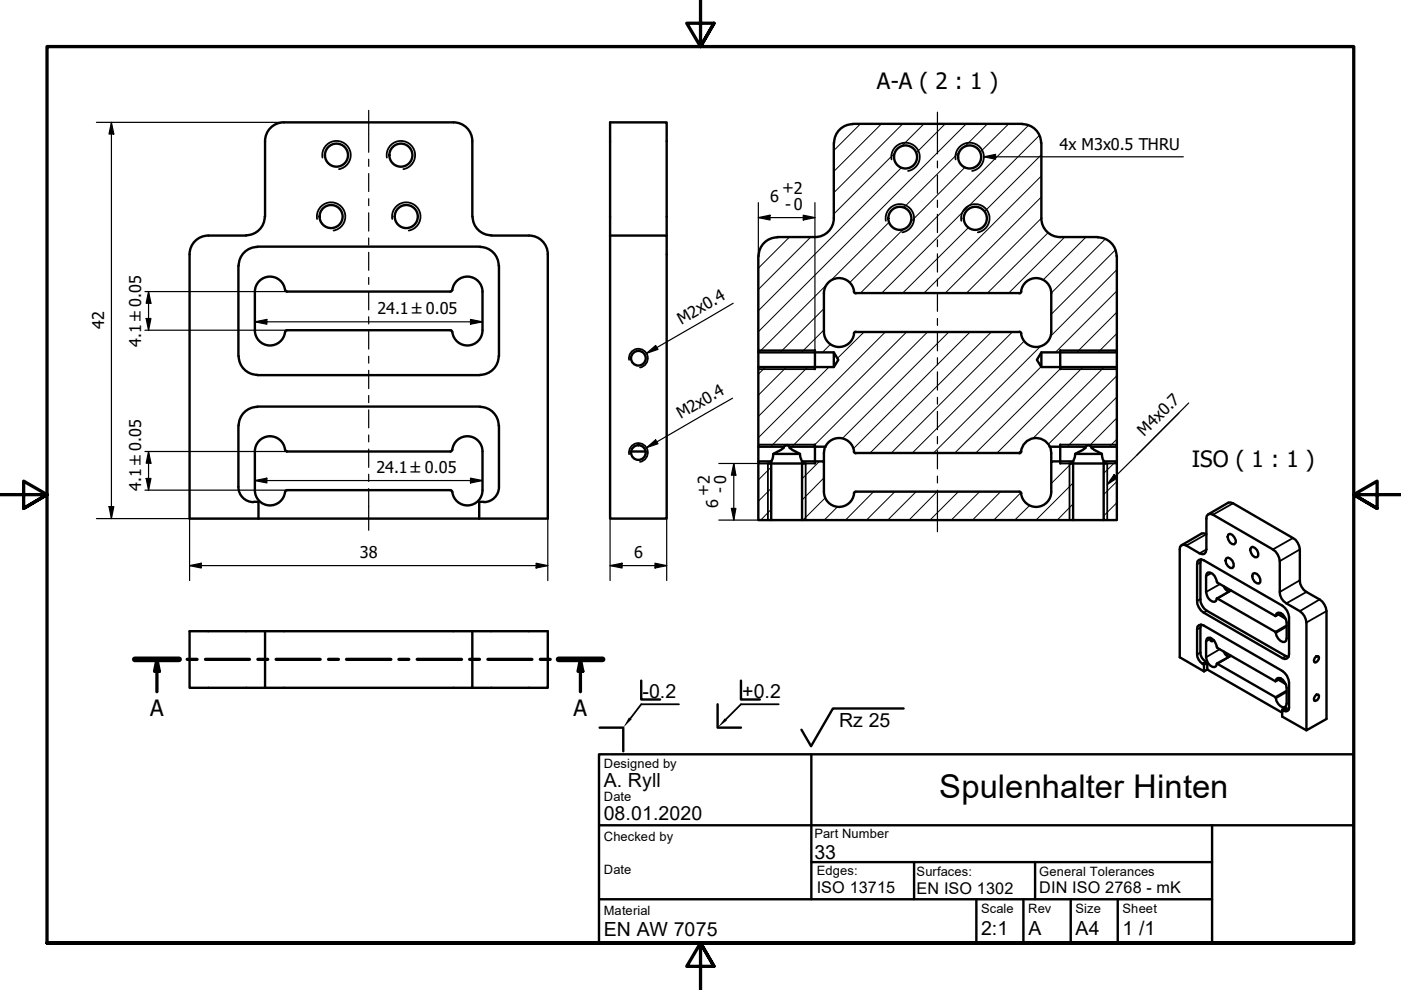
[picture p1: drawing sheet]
<svg xmlns="http://www.w3.org/2000/svg" width="297mm" height="210mm" viewBox="0 0 297 210" stroke-linecap="round" stroke-linejoin="round" font-family="sans-serif">
<!-- layer: Schraffur (ISO) -->
<g fill="none" stroke="#000" stroke-width=".21">
<path d="M182.4 26.3l-5.6 5.6M186.9 26.3l-10.1 10.1M189.7 32.5l-12.9 12.9M191.1 35.5l-30.3 30.4M191.4 26.3l-14.6 14.6M195.9 26.3l-4.7 4.7M200.4 26.3l-6.2 6.1M203.3 32.3l-11.7 11.7M204.6 35.5l-11.5 11.5M204.9 26.3l-44.1 44M209.4 26.3l-4.9 4.8M213.9 26.3l-6.1 6"/>
<path d="M218.1 26.5l-35.7 35.6M220.4 28.7l-33.5 33.4M220.8 37.3l-24.9 24.8M220.8 32.8l-12 12M167.4 50.3l-6.6 6.6M171.9 50.3l-11.1 11.1M188.5 47.1l-12.5 12.5M191.6 48.5l-11.5 11.4M205.4 48.2l-14 13.9M220.8 46.3l-15.9 15.8M220.8 41.8l-20.4 20.3M222.2 49.3l-12.8 12.8"/>
<path d="M225.7 50.3l-11.8 11.8M230.3 50.3l-9.1 9M234.4 50.6l-11.5 11.5M236.5 52.9l-13.6 13.7M236.8 57.2l-14 14.1M162.3 77.8l-1.5 1.5M166.8 77.8l-6 6M171.3 77.8l-10.5 10.5M174.7 69.9l-4.8 4.8M174.7 65.4l-9.3 9.3M175.3 60.3l-14.4 14.4M175.8 77.8l-15 15"/>
<path d="M176.1 73l-1.7 1.7M183.2 70.4l-5.7 5.6M187.7 70.4l-24.3 24.3M192.2 70.4l-24.3 24.3M196.7 70.4l-24.4 24.3M201.2 70.4l-22.6 22.6M205.7 70.4l-24.8 24.8M210.2 70.4l-25.7 25.6M214.6 70.4l-25.6 25.6M217.2 72.3l-23.8 23.7M220.6 73.4l-22.7 22.6M220.7 77.8l-18.3 18.2"/>
<path d="M225.2 77.8l-18.3 18.2M229.6 77.8l-18.2 18.2M234.1 77.8l-15.2 15.2M236.8 79.7l-14.6 14.5M236.8 70.7l-4 4M236.8 66.2l-8.5 8.5M236.8 61.7l-13 13M163.5 99l-2.7 2.8M173.7 97.8l-3.6 3.7M216.6 95.3l-.7 .7M223.1 97.8l-.2 .3M227.5 97.9l-4.6 4.6"/>
<path d="M236.6 97.8l-2.6 2.6M236.8 93.1l-1.6 1.6M236.8 88.6l-5.8 5.9M236.8 84.2l-10.5 10.5M163.5 103.5l-2.7 2.8M163.5 108l-2.2 2.3M174.7 101.3l-4.6 4.7M175 105.5l-4.8 4.8M177.6 107.4l-2.8 2.9M185.2 104.2l-5.9 6.1M189.7 104.2l-6 6.1M194.2 104.2l-6 6.1"/>
<path d="M198.7 104.2l-6 6.1M203.2 104.2l-6 6.1M207.7 104.2l-6 6.1M212.2 104.2l-6 6.1M216.4 104.5l-5.7 5.8M218.3 107.2l-3.2 3.1M227.5 102.4l-7.9 7.9M227.5 106.8l-3.3 3.5M236.8 106.6l-2.8 2.8M236.8 102.1l-2.8 2.8"/>
</g>
<!-- layer: Sichtbar (ISO) -->
<g fill="none" stroke="#000" stroke-width=".51">
<path d="M56.2 29.9v16M60.2 25.9a4 4 0 0 0-4 4M60.2 25.9h36a4 4 0 0 1 3.9 4M100.1 29.9v16M176.8 30.3v16a4 4 0 0 1-4 4h-8M180.8 26.3h36M180.8 26.3a4 4 0 0 0-4 4M216.8 26.3a4 4 0 0 1 3.9 4M220.8 30.3v16a4 4 0 0 0 4 4M40.2 53.9v56.1h75.9v-56.1M44.2 49.9a4 4 0 0 0-4 4M44.2 49.9h8"/>
<path d="M50.5 56.3v19.2M54.5 52.3h47.3M54.6 52.4a4 4 0 0 0-4 3.9M56.1 45.9a4 4 0 0 1-3.9 4M100.2 45.9a4 4 0 0 0 4 4M101.8 52.4a4 4 0 0 1 3.9 3.9M104.1 49.9h8.1a4 4 0 0 1 3.9 4M105.8 56.3v19.2M129.3 49.9h12.1v60.1h-12.1v-84.1h12.1v24M160.8 54.3v20.4h16l.9 1.6-.9 1.5h-16v16.9h5.4l.6-.4 .6 .4h7.6M164.8 50.3a4 4 0 0 0-4 4M224.8 50.3h8"/>
<path d="M232.8 50.3a4 4 0 0 1 3.9 4M236.8 54.3v20.4h-16l-1 1.6 1 1.5h16v16.9h-5.4l-.6-.4-.7 .4h-7.5M50.6 75.5a4 4 0 0 0 4 4M54 61.8v8.2a3.2 3.2 0 0 0 3.1 3.2 3.2 3.2 0 0 0 3.3-2.8M54.5 79.5h47.3M60.4 61.5a3.2 3.2 0 0 0-3.3-2.8 3.2 3.2 0 0 0-3.1 3.2M60.5 61.5l.4 .3h34.6M95.5 70h-34.6l-.4 .4M95.9 61.5l-.4 .3M95.9 61.5a3.2 3.2 0 0 1 3.4-2.8 3.2 3.2 0 0 1 3 3.2M102.3 61.8v8.2a3.2 3.2 0 0 1-3.2 3.3 3.2 3.2 0 0 1-3.3-3.1l-.3-.2M105.7 75.5a4 4 0 0 1-3.9 4"/>
<path d="M160.8 74.7v3.1M172.8 74.3v4M174.7 62.1v8.3M176.8 74.7v3.1M181 61.8l.5 .4M181.1 61.8a3.2 3.2 0 0 0-3.4-2.8 3.2 3.2 0 0 0-3 3.2M181.5 70.3l-.4 .2a3.2 3.2 0 0 1-3.3 3.1 3.2 3.2 0 0 1-3.1-3.2M181.5 62.1h34.6M181.5 70.4h34.6M216.1 70.3l.4 .4M216.5 61.8a3.2 3.2 0 0 1 3.4-2.8 3.2 3.2 0 0 1 3 3.2M216.5 61.8l-.4 .4"/>
<path d="M220.8 74.7v3.1M222.9 70.4a3.2 3.2 0 0 1-3 3.2 3.2 3.2 0 0 1-3.4-2.9M222.9 62.1v8.3M224.8 74.3v4M236.8 74.7v3.1M50.5 90.2v13M54 95.7v8.3a3.2 3.2 0 0 0 3.1 3.2 3.2 3.2 0 0 0 3.3-2.9M54.5 86.2h47.3M54.6 86.3a4 4 0 0 0-4 3.9M60.4 95.3a3.2 3.2 0 0 0-3.3-2.8 3.2 3.2 0 0 0-3.1 3.2M60.5 95.4l.4 .3h34.6M101.8 86.3a4 4 0 0 1 3.9 3.9"/>
<path d="M102.3 95.7a3.2 3.2 0 0 0-3.2-3.2 3.2 3.2 0 0 0-3.3 3.1l-.3 .1M102.3 95.7v8.3a3.2 3.2 0 0 1-3.2 3.2 3.2 3.2 0 0 1-3.3-3.1l-.3-.2M105.8 90.2v13M133.8 95.7h3.1M160.8 97.8h2.7v12.5h-2.7zM160.8 94.7v3.1M162.8 98.3h8M164 96.2h5.6M166.2 94.7v.3l-.7 .4-1.5 .8-.2 1.2-.3 .4M167.4 94.7v.3l2.2 1.2 .1 .7 .4 .9M172.8 94.3v4M175 94.7a3.2 3.2 0 0 1 3.5-1.8 3.2 3.2 0 0 1 2.6 3l.4 .2"/>
<path d="M175 94.7l-.1 .1a7.1 7.1 0 0 0-.2 3M181.5 96h34.6M216.5 95.7l-.4 .4M222.6 94.7v.1a7.1 7.1 0 0 1 .3 3M222.6 94.7a3.2 3.2 0 0 0-3.4-1.8 3.2 3.2 0 0 0-2.7 2.8M224.8 94.3v4M226.8 98.3h8M228 96.2l-.1 .7-.4 .9M228 96.2h5.6M230.1 94.7l.1 .3-2.2 1.2M231.4 94.7v.3l.6 .4 1.6 .8M233.6 96.2l.4 1.6"/>
<path d="M234 97.8h2.8v12.5h-2.8zM236.8 94.7v3.1M50.5 103.3a3.2 3.2 0 0 0 3.3 3.2M53.8 106.4h1v3.6M95.5 103.9h-34.6l-.4 .4M102.6 106.4h-1v3.6M105.8 103.3a3.2 3.2 0 0 1-3.2 3.2M163.5 110.3h6.6M181.5 104.2l-.4 .2a3.2 3.2 0 0 1-3.3 3.1 3.2 3.2 0 0 1-3.1-3.2v-6.5h-4.6v12.5h57.4v-12.5h-4.6v6.4a3.2 3.2 0 0 1-3 3.3 3.2 3.2 0 0 1-3.4-2.9M181.5 104.2h34.6l.4 .4M227.5 110.3h6.5M254.2 118.7l.4-.1 .6 .2 16.7 9.6a3.2 3.2 0 0 1 1.4 2.4v7.9l-.1 .6-.3 .3-.5 .1-17.2-9.8a3 3 0 0 1-1.4-2.5v-7.8l.1-.6z"/>
<path d="M254.6 118.6l-.1 .6v7.8a3 3 0 0 0 1.4 2.5l16.7 9.6 .6 .2M255.8 113.3l-.6-.2h-.4l-4.3 2.5M256.2 109.1l4.2-2.5 .5-.1 .5 .2 12.7 7.4a3.1 3.1 0 0 1 1.5 2.4v6.5a3 3 0 0 0 1.4 2.5l2.8 1.6a3.3 3.3 0 0 1 1.4 2.5v22.8l-4.2 2.4v-22.8a3.2 3.2 0 0 0-1.4-2.4l-2.9-1.7a2.81 2.81 0 0 1-1.4-2.4v-6.5a3.3 3.3 0 0 0-1.4-2.5l-12.7-7.4-.6-.2-.4 .2-.4 .3v7.1l-.1 .6-.4 .3-.4 .1-.6-.2-2.8-1.6-.5-.2-.5 .1-.3 .3-.1 23.5 5.2 2.9M260 118.4l.3-.2a1.69 1.69 0 0 1 1.3 1.9l-.3 .3a1.48 1.48 0 0 1-1.3-2zM260.4 113.3l.4-.1a1.86 1.86 0 0 1 1.2 1.8l-.3 .4a1.51 1.51 0 0 1-1.3-2.1zM265.2 116.1l.4-.2a1.69 1.69 0 0 1 1.2 1.9l-.3 .3a1.42 1.42 0 0 1-1.3-2zM56.2 133.8v12h-16v-12h75.9v12h-16M100.1 133.8v12h-43.9M254.6 132.4l-.1 .7v5.2a2.4 2.4 0 0 0 1.5 2.2v1.5l15.8 9.1M255.8 135.5l.3-.3a2.06 2.06 0 0 1 1.9 2.1l12.4 7.1 .2-.5a1.18 1.18 0 0 1 1.8 .7l.4 1.2v3.4l-.1 .4-.3 .4a2.33 2.33 0 0 1-2-2.2l-12.4-7.1-.2 .6a1.2 1.2 0 0 1-1.7-.7l-.4-1.2v-3.4zM255.8 121.6l.3-.2a2.06 2.06 0 0 1 1.9 2l12.4 7.3 .2-.6a1.18 1.18 0 0 1 1.8 .7l.4 1.2v3.4l-.1 .5-.3 .2a2.33 2.33 0 0 1-2-2.1l-12.4-7.2-.2 .6a1.2 1.2 0 0 1-1.7-.7l-.4-1.2v-3.4zM256.7 135.2v.7l.3 .1 .4-.3"/>
<path d="M259.5 138.1l.2 .6 .8 .6M259.5 124.3l.2 .5 .8 .6M261 139l-3 1.7M261 125.2l-3 1.7M265.6 121.6a1.22 1.22 0 0 1 1.6 1.2v.6l-.2 .3a1.5 1.5 0 0 1-1.4-2.1zM271.1 130.3l1.4 .9M271.6 130l-1.2 .6M279.1 139.2l.4-.1 .2 .3-.1 .4-.7 .7-.3-.1v-.4zM255.3 142.3v-1.4a2.66 2.66 0 0 1-1.5-2.1l.1-5.9 .3-.3 .4-.2 .6 .2 16.7 9.7a3.2 3.2 0 0 1 1.4 2.4l-.1 5.8-.6 .3-.8-.3v1.4l5.2 2.9M256 140.5l-.7 .4M256 142l-.7 .3M271.1 144.1l1.4 .9"/>
<path d="M271.6 143.9l-1.2 .5M273.2 150.4l-.7-.3-.7 .4M279.1 147.3l.4-.1 .2 .3-.1 .5-.3 .4-.4 .2h-.3v-.5z"/>
<circle cx="71.3" cy="32.9" r="2.44"/>
<circle cx="85" cy="32.9" r="2.44"/>
<circle cx="192" cy="33.3" r="2.44"/>
<circle cx="205.6" cy="33.3" r="2.44"/>
<circle cx="70.2" cy="45.9" r="2.44"/>
<circle cx="86.1" cy="45.9" r="2.44"/>
<circle cx="190.8" cy="46.3" r="2.44"/>
<circle cx="206.8" cy="46.3" r="2.44"/>
<circle cx="135.4" cy="75.9" r="1.56"/>
<circle cx="135.4" cy="96" r="1.56"/>
</g>
<!-- layer: Sichtbar schmal (ISO) -->
<g fill="none" stroke="#000" stroke-width=".38">
<path d="M68.4 33.4a3 3 0 0 1 2.4-3.5 3 3 0 0 1 3.5 2.5 3 3 0 0 1-2.4 3.5M82 33.4a3 3 0 0 1 2.5-3.5 3 3 0 0 1 3.5 2.5 3 3 0 0 1-2.5 3.5M189 33.8a3 3 0 0 1 2.5-3.5 3 3 0 0 1 3.5 2.5 3 3 0 0 1-2.5 3.4M202.6 33.8a3 3 0 0 1 2.5-3.5 3 3 0 0 1 3.5 2.5 3 3 0 0 1-2.5 3.4M67.2 46.4a3 3 0 0 1 2.5-3.5 3 3 0 0 1 3.5 2.5 3 3 0 0 1-2.5 3.5M83.2 46.4a3 3 0 0 1 2.4-3.5 3 3 0 0 1 3.5 2.5 3 3 0 0 1-2.4 3.5M187.8 46.8a3 3 0 0 1 2.5-3.5 3 3 0 0 1 3.5 2.5 3 3 0 0 1-2.5 3.5M203.8 46.8a3 3 0 0 1 2.5-3.5 3 3 0 0 1 3.5 2.5 3 3 0 0 1-2.5 3.5M133.4 76.3a2 2 0 0 1 1.6-2.3 2 2 0 0 1 2.3 1.6 2 2 0 0 1-1.6 2.3M160.8 78.3h12M160.8 74.3h12M224.8 78.3h12"/>
<path d="M224.8 74.3h12M133.4 96.3a2 2 0 0 1 1.6-2.3 2 2 0 0 1 2.3 1.6 2 2 0 0 1-1.6 2.3M160.8 98.3h2.7M160.8 94.3h12M162.8 98.3v12M170.1 98.3h2.7M170.8 98.3v12M224.8 98.3h2.7M224.8 94.3h12M226.8 98.3v12M234 98.3h2.8M234.8 98.3v12"/>
<path d="M254.5 119.2l-.7 .4M255.8 113.3l-4.3 2.4M255.8 116.5l-1.5 .8M261.4 106.7l-4.2 2.4M274.1 114.1l-4.2 2.4M275.6 116.5l-4.3 2.5M254.5 127l-.7 .4M254.5 138.3l-.7 .5M254.5 133.1l-.7 .3M255.9 129.5l-.7 .4M256.6 135.5l-.9 .5M256.9 121.5l-1.2 .6"/>
<path d="M258.6 137.6l-2.9 1.8M258.6 123.9l-2.9 1.6M261 139l-2.9 1.8M261 125.2l-2.9 1.7M271.5 130l-1 .5M272.6 139.1l-.7 .4M272.8 132.6l-2.4 1.4M272.8 132.9l-2.3 1.3M275.6 123l-4.3 2.5M277 125.5l-4.3 2.4M279.8 127.1l-4.2 2.5M281.2 129.6l-4.2 2.4"/>
<path d="M255.7 140.3l-.8 .4M271.5 143.8l-1 .6M272.8 146.4l-2.4 1.4M272.8 146.7l-2.3 1.4M272.9 150.3l-.7 .4"/>
</g>
<!-- layer: Schraffur (ISO) -->
<path d="M133.3 152.1l.6 .4-1.8 1.8zM153.7 152.3l.4 .5-2 1.5z" fill="#000"/>
<!-- layer: Schnittlinie (ISO) -->
<g fill="none" stroke="#000" stroke-width=".7">
<path d="M28.6 139.8h9.4M33.3 139.8l.5 2.5h-1zM33.3 139.8v6.9M39.7 139.8h2.1M43.6 139.8h9.3M54.7 139.8h2.1M58.5 139.8h9.4M69.7 139.8h2.1M73.5 139.8h9.4M84.6 139.8h2.1M88.5 139.8h9.4M99.6 139.8h2.1"/>
<path d="M103.4 139.8h9.4M114.6 139.8h2M118.4 139.8h9.4M123.1 139.8l.5 2.5h-1zM123.1 139.8v6.9"/>
</g>
<path d="M28.6 139.8h9.4M118.4 139.8h9.4" fill="none" stroke="#000" stroke-width="1.2"/>
<g fill="#000">
<path d="M33.3 139.8l.5 2.5h-1z" fill-rule="evenodd"/>
<path d="M123.1 139.8l.5 2.5h-1z" fill-rule="evenodd"/>
</g>
<!-- layer: Rahmen (ISO) -->
<path d="M148.5 -.1v10l-2.9-5h5.8l-2.9 5 2.9-5M0 104.9h10l-5-2.9v5.8l5-2.9-5 2.9M297 104.9h-10l5-2.9v5.8l-5-2.9 5 2.9M10 199.9v-190h277v190h-277h277M151.4 204.9l-2.9-5 2.9 5h-5.8l2.9-5v10" fill="none" stroke="#000" stroke-width=".7"/>
<!-- layer: Titel (ISO) -->
<g fill="none" stroke="#000" stroke-width=".51">
<path d="M127 159.9h160v40h-160zM127.1 154.3h5v5M136 144.3v4h4M152.1 149.3v5h5M157.1 144.3v4h4M172 159.9v30.8h85v-15.7M191.6 150.2h-15l-4.6 8-2.1-3.5M127 175h160M127 190.7h45M172 182.8h85M193.8 182.8v7.9M207 190.7v9.2"/>
<path d="M217 190.7v9.2M219.5 182.8v7.9M227 190.7v9.2M237 190.7v9.2M257 190.7v9.2"/>
</g>
<path d="M144 149.3h-8l-2.3 3M165.1 149.3h-8l-3.2 3.3" fill="none" stroke="#000" stroke-width=".38"/>
<!-- layer: Mittellinie (ISO) -->
<g fill="none" stroke="#000" stroke-width=".25">
<path d="M78.2 23.4v8.9M78.2 33.8v1.5M78.2 36.8v3.8M198.8 23.8v8.8M198.8 34.1v1.5M198.8 37.1v3.9M78.2 42.1v1.5M78.2 45.1v3.9M78.2 50.5v1.5M78.2 53.5v3.8M78.2 58.8v1.5M198.8 42.5v1.5"/>
<path d="M198.8 45.4v3.9M198.8 50.8v1.5M198.8 53.8v3.9M198.8 59.2v1.5M78.2 61.8v3.9M78.2 67.2v1.5M78.2 70.2v3.8M78.2 75.5v1.5M78.2 78.5v3.9M198.8 62.1v3.9M198.8 67.5v1.5M198.8 70.5v3.9"/>
<path d="M198.8 75.9v1.5M198.8 78.8v3.9M78.2 83.9v1.5M78.2 86.9v3.8M78.2 92.2v1.5M78.2 95.2v3.9M198.8 84.2v1.5M198.8 87.2v3.9M198.8 92.6v1.5M198.8 95.5v3.9M78.2 100.6v1.5M78.2 103.6v8.8"/>
<path d="M198.8 100.9v1.5M198.8 103.9v8.8"/>
</g>
<g fill="none" stroke="#000" stroke-width=".25">
<path d="M20.4 25.9h39.8M23.6 25.9l.5 2.5h-1zM23.6 25.9v84.1M160.8 46.1l2.5-.5v1zM160.8 46.1h12M160.8 43v31.7M170.3 45.6l2.5 .5-2.5 .5zM172.8 43v31.3M30.7 61.8h30.1M30.7 70h30.1M31 67.5h1l-.5 2.5zM31.5 61.8l.5 2.5h-1z"/>
<path d="M31.5 61.8v8.2M54 68.2l2.6-.5v1zM54 68.2h48.3M99.8 67.7l2.5 .5-2.5 .5zM30.7 95.7h30.1M31.5 95.7l.5 2.5h-1zM31.5 95.7v8.2M152.4 98.3h10.4M155.6 98.3l.4 2.4h-.9zM155.6 98.3v12M20.4 110h34.4M23.1 107.4h1l-.5 2.6z"/>
<path d="M30.7 103.9h30.1M31 101.4h1l-.5 2.5zM40.2 119.9l2.5-.5v1zM40.2 119.9h75.9M40.2 110v13.1M54 101.9l2.6-.5v1zM54 101.9h48.3M99.8 101.4l2.5 .5-2.5 .5zM113.7 119.4l2.4 .5-2.4 .5zM116.1 110v13.1M129.3 119.9l2.6-.5v1zM129.3 119.9h12.1"/>
<path d="M129.3 110v13.1M138.9 119.4l2.5 .5-2.5 .5zM141.4 110v13.1M152.4 110.3h11.1M155.1 107.8h.9l-.4 2.5z"/>
</g>
<g fill="#000">
<path d="M23.6 25.9l.5 2.5h-1z" fill-rule="evenodd"/>
<path d="M160.8 46.1l2.5-.5v1z" fill-rule="evenodd"/>
<path d="M170.3 45.6l2.5 .5-2.5 .5z" fill-rule="evenodd"/>
<path d="M31 67.5h1l-.5 2.5z" fill-rule="evenodd"/>
<path d="M31.5 61.8l.5 2.5h-1z" fill-rule="evenodd"/>
<path d="M54 68.2l2.6-.5v1z" fill-rule="evenodd"/>
<path d="M99.8 67.7l2.5 .5-2.5 .5z" fill-rule="evenodd"/>
<path d="M31.5 95.7l.5 2.5h-1z" fill-rule="evenodd"/>
<path d="M23.1 107.4h1l-.5 2.6z" fill-rule="evenodd"/>
<path d="M31 101.4h1l-.5 2.5z" fill-rule="evenodd"/>
<path d="M40.2 119.9l2.5-.5v1z" fill-rule="evenodd"/>
<path d="M54 101.9l2.6-.5v1z" fill-rule="evenodd"/>
<path d="M99.8 101.4l2.5 .5-2.5 .5z" fill-rule="evenodd"/>
<path d="M129.3 119.9l2.6-.5v1z" fill-rule="evenodd"/>
<path d="M155.1 107.8h.9l-.4 2.5z" fill-rule="evenodd"/>
<path d="M155.6 98.3l.4 2.4h-.9z" fill-rule="evenodd"/>
<path d="M113.7 119.4l2.4 .5-2.4 .5z" fill-rule="evenodd"/>
<path d="M138.9 119.4l2.5 .5-2.5 .5z" fill-rule="evenodd"/>
</g>
<!-- layer: Symbol (ISO) -->
<path d="M208.6 33.2l2.5-.5v1.1zM208.6 33.2h42.3M137.1 74.9l1.9-1.6 .5 .8zM155.4 64.3l-18.3 10.6M137.1 94.9l1.9-1.6 .5 .8zM155.3 84.4l-18.2 10.5M249.9 87.6l-15.1 15.1M252 85.4l-11 11.1M236.2 100.6l.7 .7-2.1 1.4z" fill="none" stroke="#000" stroke-width=".25"/>
<g fill="#000">
<path d="M208.6 33.2l2.5-.5v1.1z" fill-rule="evenodd"/>
<path d="M137.1 74.9l1.9-1.6 .5 .8z" fill-rule="evenodd"/>
<path d="M137.1 94.9l1.9-1.6 .5 .8z" fill-rule="evenodd"/>
<path d="M236.2 100.6l.7 .7-2.1 1.4z" fill-rule="evenodd"/>
</g>
<text font-size="6.9" x="199.1" y="169.3">Spulenhalter Hinten</text>
<g font-size="4.8">
<text x="185.9" y="18.8">A-A ( 2 : 1 )</text>
<text x="252.7" y="99">ISO ( 1 : 1 )</text>
<text x="31.8" y="151.8">A</text>
<text x="121.6" y="151.8">A</text>
</g>
<g font-size="4.1">
<text x="136.2" y="148">-0.2</text>
<text x="157.4" y="148">+0.2</text>
<text x="177.9" y="154.1">Rz 25</text>
<text x="128" y="166.9">A. Ryll</text>
<text x="128" y="173.9">08.01.2020</text>
<text x="172.7" y="182">33</text>
<text x="128" y="198.4">EN AW 7075</text>
<text x="208" y="198.3">2:1</text>
<text x="218.1" y="198.2">A</text>
<text x="228" y="198.2">A4</text>
<text x="238" y="198.3">1 /1</text>
</g>
<g font-size="3.4">
<text x="224.7" y="31.7">4x M3x0.5 THRU</text>
<text x="165.9" y="40.9">+2</text>
<text x="163.3" y="42.8">6</text>
<text x="166.5" y="44.4">- 0</text>
<text x="22.1" y="69.8" transform="rotate(-90 22.1 69.8)">42</text>
<text x="80" y="66.6">24.1 ±0.05</text>
<text x="144.5" y="68.9" transform="rotate(-30 144.5 68.9)">M2x0.4</text>
<text x="29.9" y="73.5" transform="rotate(-90 29.9 73.5)">4.1 ±0.05</text>
<text x="144.3" y="88.9" transform="rotate(-30 144.3 88.9)">M2x0.4</text>
<text x="242.6" y="92.7" transform="rotate(-45 242.6 92.7)">M4x0.7</text>
<text x="79.8" y="100.3">24.1 ±0.05</text>
<text x="29.9" y="104" transform="rotate(-90 29.9 104)">4.1 ±0.05</text>
<text x="150.3" y="105.2" transform="rotate(-90 150.3 105.2)">+2</text>
<text x="152.3" y="107.7" transform="rotate(-90 152.3 107.7)">6</text>
<text x="153.8" y="104.6" transform="rotate(-90 153.8 104.6)">- 0</text>
<text x="76.3" y="118.3">38</text>
<text x="134.4" y="118.3">6</text>
<text x="173.2" y="189.3">ISO 13715</text>
<text x="194.3" y="189.5">EN ISO 1302</text>
<text x="220.3" y="189.4">DIN ISO 2768 - mK</text>
</g>
<g font-size="2.7">
<text x="128" y="162.9">Designed by</text>
<text x="128" y="169.9">Date</text>
<text x="128" y="178.4">Checked by</text>
<text x="172.7" y="177.7">Part Number</text>
<text x="128" y="185.4">Date</text>
<text x="173.2" y="185.6">Edges:</text>
<text x="194.3" y="185.7">Surfaces:</text>
<text x="220.3" y="185.6">General Tolerances</text>
<text x="128" y="193.9">Material</text>
<text x="208" y="193.6">Scale</text>
<text x="218" y="193.6">Rev</text>
<text x="228" y="193.6">Size</text>
<text x="238" y="193.6">Sheet</text>
</g>
</svg>
